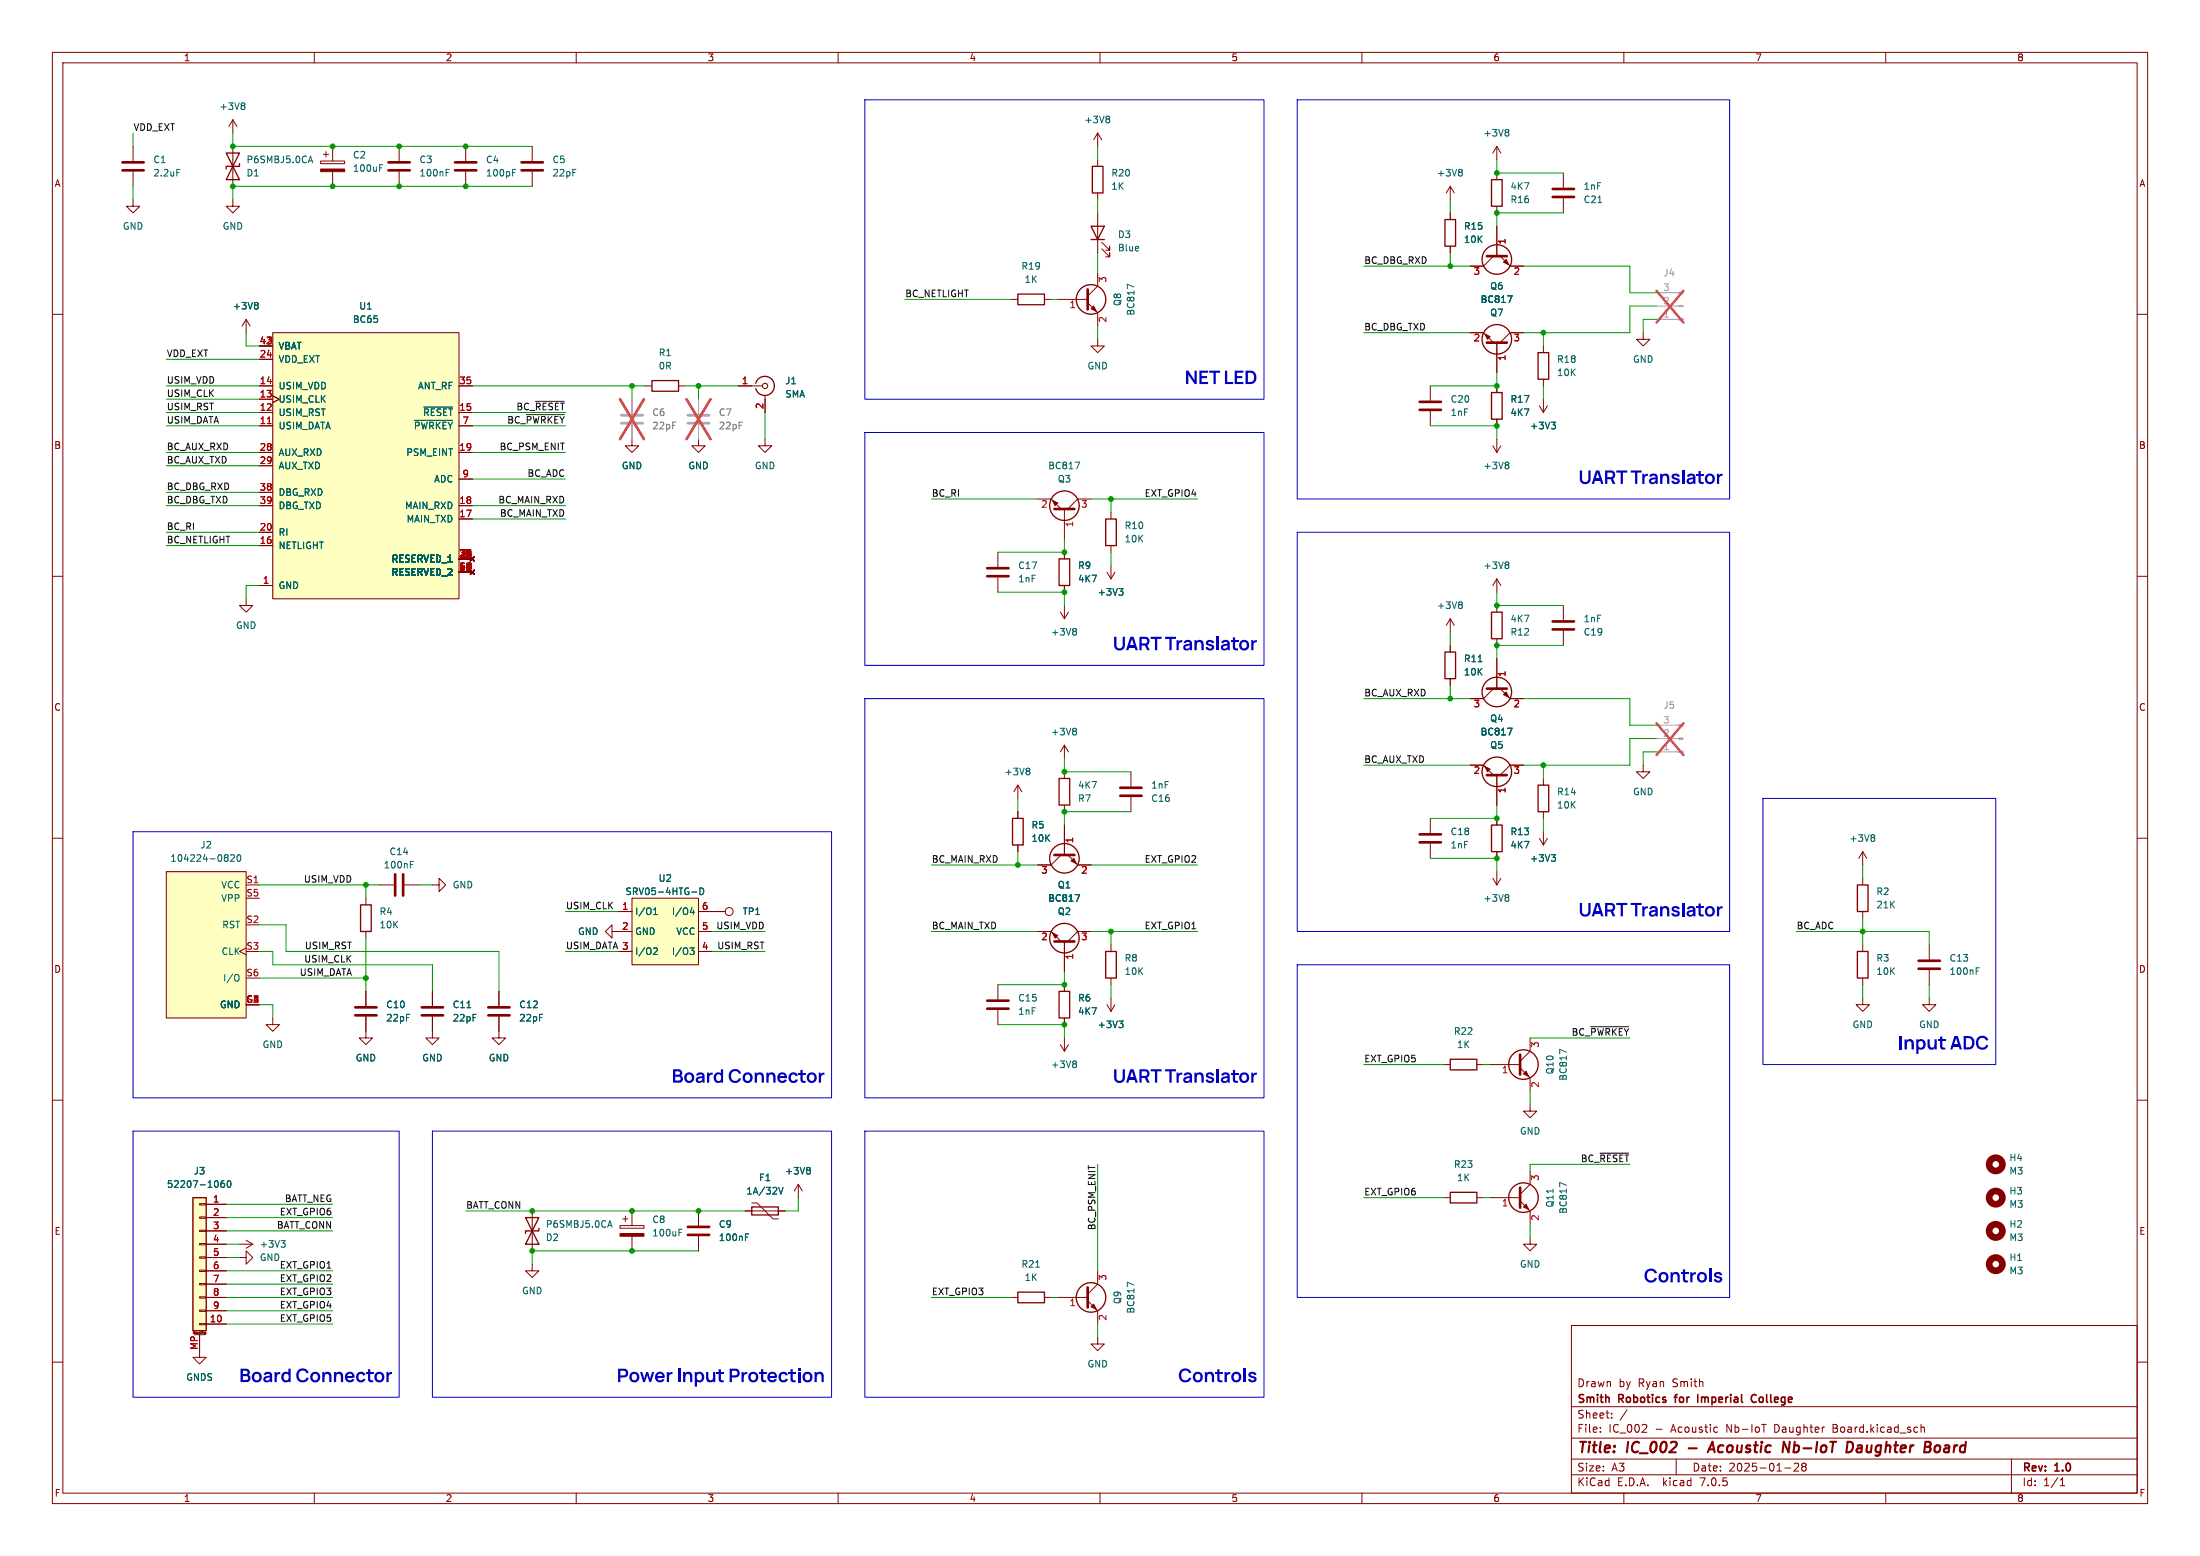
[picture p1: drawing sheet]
<svg xmlns="http://www.w3.org/2000/svg" width="420mm" height="297mm" viewBox="0 0 420 297" stroke-linecap="round" stroke-linejoin="round" font-family="sans-serif">
<g fill="none" stroke="#840000" stroke-width=".19">
<path d="M10 10h400v277h-400zM12 12h396v273h-396zM60 10v2M110 10v2M160 10v2M210 10v2M260 10v2M310 10v2M360 10v2M25.4 38.1v1.3h1.3l-1.3 1.2-1.3-1.2h1.3M25.4 27.9v2.8M25.4 32.8v2.8"/>
<path d="M44.4 38.1v1.3h1.3l-1.3 1.2-1.2-1.2h1.2M44.4 22.9v2.5M44.4 27.9v7.7M44.4 22.9l-.7 1.2M44.4 22.9l.8 1.2M61.2 30.7h4.6v.5h-4.6zM61.7 29.5h1M62.2 29v1M63.5 27.9v2.8M63.5 32.8v2.8M76.2 27.9v2.8M76.2 32.8v2.8"/>
<path d="M88.9 27.9v2.8M88.9 32.8v2.8M101.6 27.9v2.8M101.6 32.8v2.8M209.5 25.4v2.5M209.5 30.5v1.3M209.5 36.8v1.3M209.5 25.4l-.7 1.3M209.5 25.4l.8 1.3M276.9 35.6v2.5M276.9 35.6l-.8 1.2M276.9 35.6l.7 1.2"/>
<path d="M285.7 27.9l.8 1.3M285.7 27.9v2.6M285.7 33v1.3M285.7 39.4v1.2M285.7 27.9l-.7 1.3M298.4 33v2.8M298.4 37.8v2.8M10 60h2M193 57.2h1.3M199.4 57.2h1.3M201.9 57.2h5.7M207.6 57.8l1.9 1.9v2.5"/>
<path d="M209.5 40.6v7.7M209.5 52.1v2.5l-1.9 1.9M210.3 47.5l1.5 1.5v-.7v.7h-.7M210.3 46.2l1.5 1.6v-.8v.8h-.7M276.9 40.6v1.3M276.9 47v1.3M285.1 48.9l-1.9 1.9h-2.5M285.7 43.2v5.7M286.4 48.9l1.9 1.9h2.5M408 60h2M47 61l-.8 1.2M47 61v2.5"/>
<path d="M47 61l.8 1.2M49.5 78.7h2.6M49.5 76.2h2.6M49.5 73.7h2.6M49.5 68.6h2.6M49.5 66h2.6M52.1 63.5h35.5v50.8h-35.5zM52.1 75.6l1.2 .6-1.2 .6M87.6 78.7h2.6M87.6 73.7h2.6M123.2 73.7h1.3M129.5 73.7h1.3"/>
<path d="M141 73.7h4.5M146 75.4v3.3M209.5 64.8v1.2h-1.2l1.2 1.3 1.3-1.3h-1.3M273 73.7v2.8M273 78.5v2.8M280.7 63.5h2.5l1.9 1.9M285.7 65.4v5.7M285.7 73.7v1.2M290.8 63.5h-2.5l-1.9 1.9M293.9 77.5l.7 1.2M294.6 66v1.3M294.6 72.4v1.3"/>
<path d="M294.6 76.2v2.5M295.4 77.5l-.8 1.2M313.7 63.5v1.3h-1.3l1.3 1.2 1.3-1.2h-1.3M49.5 81.3h2.6M49.5 96.5h2.6M49.5 86.4h2.6M49.5 88.9h2.6M49.5 94h2.6M87.6 81.3h2.6M87.6 99.1h2.6M87.6 96.5h2.6M87.6 86.4h2.6"/>
<path d="M87.6 91.4h2.6M120.6 83.8v1.3h1.3l-1.3 1.3-1.2-1.3h1.2M133.3 83.8v1.3h1.3l-1.3 1.3-1.2-1.3h1.2M146 83.8v1.3h1.3l-1.3 1.3-1.2-1.3h1.2M198.1 95.3h2.6l1.9 1.9M203.2 97.2v5.7M208.3 95.3h-2.6l-1.9 1.9M212.1 97.8v1.3M285 85.1l.7 1.3M285.7 80v1.3M285.7 83.8v2.6M286.5 85.1l-.8 1.3"/>
<path d="M10 110h2M47 114.3v1.3h1.3l-1.3 1.2-1.3-1.2h1.3M49.5 111.8h2.6M49.5 104.1h2.6M49.5 101.6h2.6M87.6 106.7h2.6M87.6 109.2h2.6M89.8 106.3l.8 .8M89.8 108.8l.8 .8M90.6 106.3l-.8 .8M90.6 108.8l-.8 .8M190.5 105.4v2.8"/>
<path d="M190.5 110.2v2.8M202.4 116.8l.8 1.3M203.2 105.4v1.3M203.2 111.8v1.2M203.2 115.6v2.5M204 116.8l-.8 1.3M211.3 109.2l.8 1.3M212.1 104.1v1.3M212.1 108v2.5M212.9 109.2l-.8 1.3M276.9 118.1v2.6M276.9 118.1l-.8 1.3"/>
<path d="M276.9 118.1l.7 1.3M285.7 110.5v2.5M285.7 115.6v1.2M285.7 110.5l.8 1.3M285.7 110.5l-.7 1.3M298.4 115.6v2.8M408 110h2M276.9 123.2v1.3M276.9 129.5v1.3M285.1 131.4l-1.9 2h-2.5M285.7 121.9v1.3M285.7 125.7v5.7"/>
<path d="M286.4 131.4l1.9 2h2.5M298.4 120.4v2.8M10 160h2M194.3 149.9l-.8 1.2M194.3 149.9v2.5M194.3 154.9v1.3M194.3 149.9l.8 1.2M203.2 142.2v2.6M203.2 147.3v1.3M203.2 153.7v1.2M203.2 157.5v5.7M203.2 142.2l.8 1.3"/>
<path d="M203.2 142.2l-.8 1.3M215.9 147.3v2.8M215.9 152.1v2.8M273 156.2v2.8M280.7 146.1h2.5l1.9 1.9M285.7 148v5.7M285.7 156.2v1.3M290.8 146.1h-2.5l-1.9 1.9M294.6 148.6v1.3M294.6 154.9v1.3M294.6 158.8v2.5M313.7 146.1v1.2h-1.3l1.3 1.3 1.3-1.3h-1.3"/>
<path d="M408 160h2M31.7 166.4h15.3v27.9h-15.3zM47 168.9h2.5M69.8 171.5v1.2M69.8 177.8v1.3M72.4 168.9h2.8M77.2 168.9h2.8M82.5 168.9h1.3v1.3l1.3-1.3-1.3-1.3v1.3M116.8 177.8v1.3l-1.2-1.3 1.2-1.3v1.3h3.8M118.1 174h2.5M120.6 171.5h12.7v12.7h-12.7zM133.3 174h5.1"/>
<path d="M133.3 177.8h2.6M194.3 161.3v1.3M198.1 177.8h2.6l1.9 1.9M202.6 163.2l-1.9 1.9h-2.6M203.2 179.7v5.7M203.8 163.2l1.9 1.9h2.6M208.3 177.8h-2.6l-1.9 1.9M273 161v2.8M285 167.6l.7 1.3M285.7 162.6v1.2M285.7 166.4v2.5M286.5 167.6l-.8 1.3"/>
<path d="M293.9 160l.7 1.3M295.4 160l-.8 1.3M355.6 162.6v2.5M355.6 167.6v1.3M355.6 174v1.3M355.6 162.6l-.8 1.2M355.6 162.6l.8 1.2M47 181l-1.3 .6 1.3 .6M52.1 194.3v1.3h-1.3l1.3 1.3 1.2-1.3h-1.2M69.8 194.1v4h-1.2l1.2 1.3 1.3-1.3h-1.3M69.8 189.2v2.8M82.5 194.1v4h-1.2l1.2 1.3 1.3-1.3h-1.3"/>
<path d="M82.5 189.2v2.8M95.2 194.1v4h-1.2l1.2 1.3 1.3-1.3h-1.3M95.2 189.2v2.8M118.1 181.6h2.5M133.3 181.6h2.6M190.5 188v2.8M190.5 192.8v2.8M202.4 199.4l.8 1.3M203.2 188v1.2M203.2 194.3v1.3M203.2 198.1v2.6M204 199.4l-.8 1.3"/>
<path d="M211.3 191.8l.8 1.2M212.1 180.3v1.3M212.1 186.7v1.3M212.1 190.5v2.5M212.9 191.8l-.8 1.2M292.1 198.1v2.6l-1.9 1.9M355.6 190.5v1.3h1.3l-1.3 1.2-1.3-1.2h1.3M355.6 180.3v1.3M355.6 186.7v1.3M368.3 190.5v1.3h1.3l-1.3 1.2-1.3-1.2h1.3M368.3 180.3v2.8M368.3 185.2v2.8"/>
<path d="M10 210h2M275.6 203.2h1.3M281.9 203.2h1.3M284.5 203.2h5.7M290.2 203.8l1.9 1.9v2.6M292.1 210.8v1.3h-1.3l1.3 1.3 1.3-1.3h-1.3M408 210h2M38.1 239.9h1.3v.3h-1.3zM38.1 237.4h1.3v.2h-1.3zM38.1 234.8h1.3v.3h-1.3zM38.1 232.3h1.3v.2h-1.3zM38.1 229.7h1.3v.3h-1.3z"/>
<path d="M39.4 229.9h3.8M39.4 232.4h3.8M39.4 234.9h3.8M39.4 237.5h3.8M45.7 237.5h2.6M47 236.7l1.3 .8M48.3 237.5l-1.3 .8M101.6 231.1v7.7M118.4 233.9h4.5v.5h-4.5zM118.9 232.7h1M119.4 232.2v1M120.6 231.1v2.8"/>
<path d="M120.6 236v2.8M133.3 231.1v2.8M133.3 236v2.8M142.2 231.1h7.7M143.5 229.6h1l3.1 3.1h1M152.4 226.1l-.8 1.2M152.4 226.1v2.5M152.4 226.1l.8 1.2M275.6 228.6h1.3M281.9 228.6h1.3M284.5 228.6h5.7M290.2 229.2l1.9 1.9v2.6"/>
<path d="M292.1 236.2v1.3h-1.3l1.3 1.3 1.3-1.3h-1.3M292.1 223.5v2.6l-1.9 1.9M10 260h2M36.9 254.5v-.3l.1 .2 .2-.2v.3M37.1 254.8h2M38.1 252.6h1.3v.3h-1.3zM38.1 250.1h1.3v.2h-1.3zM38.1 247.5h1.3v.3h-1.3zM38.1 245h1.3v.2h-1.3zM38.1 242.4h1.3v.3h-1.3zM38.1 254.8v4.3h1.3l-1.3 1.2-1.3-1.2h1.3M38.4 254.2v.3"/>
<path d="M38.6 254.2h.1M39.1 254.7h.1M39.1 254.5h.1M39.1 254.3v.2M39.1 254.5h.2M39.1 254.3h.1M39.1 254.3h.2M39.3 254.7h-.1M39.3 254.6v.1M39.3 254.3v.3M39.3 254.6h.1M39.4 252.7h3.8"/>
<path d="M39.4 240h3.8M39.4 242.6h3.8M39.4 245.1h3.8M39.4 247.6h3.8M39.4 250.2h3.8M45.7 240h1.3v1.3l1.3-1.3-1.3-1.2v1.2M101.6 241.3v1.3h1.3l-1.3 1.2-1.3-1.2h1.3M193 247.6h1.3M199.4 247.6h1.3M201.9 247.6h5.7M207.6 248.3l1.9 1.9v2.5M209.5 255.3v1.2h-1.2l1.2 1.3 1.3-1.3h-1.3"/>
<path d="M209.5 242.6v2.5l-1.9 1.9M300 253h108v32h-108zM408 260h2M300 278.5h108M300 274.5h108M300 268.5h108M305.5 273.2v.2M305.5 272.5v.1M307.7 270.5v.2M307.7 269.8v.1M310.6 269.1l-1.3 1.9M313.4 273.4h1"/>
<path d="M314.3 272v.5M316.2 272.8h1.1M320 278.5v3M327.4 272.4l.5 .1M327.9 273.3l-.5 .1M336.3 271.9h.9M336.7 271.9v1.5M342.5 279.4l.6-.1 .2 .1 .1 .3-1 1.1h1M344.2 279.9l-.3-.3 .3-.3h.3l.3 .3-.3 .3M344.2 279.9l-.3 .3v.3l.3 .3h.3l.3-.3-.1-.4-.2-.2M344.2 279.9h.3M348.3 272.4l-.3 .1"/>
<path d="M365.9 272.4l.2 .1M366.1 273.3l-.2 .1M366.7 272.5l.2-.1 .4 .1 .1 .9M366.7 271.9v1.5M384 278.5v6.5M60 285v2M110 285v2M160 285v2M210 285v2M260 285v2M300 281.5h108M310 285v2"/>
<path d="M340.7 280.2h1.2M360 285v2M393.3 283.6h.9M393.3 282.5l.4-.4v1.5"/>
<circle cx="139.2" cy="174" r=".76"/>
</g>
<path d="M326.3 276.6h.9M326.9 275.2l-.9 2M340.3 277.2l.2-2 .9 2M352.7 275.2a.96 .96 0 0 1 1.1 .6 .96 .96 0 0 1-.3 1.1l-.5 .3h-.5zM367.6 275.2l.8 .1a.51 .51 0 0 1 .1 .5 .51 .51 0 0 1-.4 .4l.3 .1a.58 .58 0 0 1-.3 .9M369.5 276.1l-.2 .7 .3 .4" fill="none" stroke="#840000" stroke-width=".4"/>
<path d="M324.1 266.2v1.5M335.2 266.3a.74 .74 0 0 0-.9 .5 .74 .74 0 0 0 .5 .9l.4-.1" fill="none" stroke="#840000" stroke-width=".3"/>
<g fill="none" stroke="#840000" stroke-width=".25">
<path d="M43.2 29.2l2.5 5.1h-2.5l2.5-5.1zM45.7 31.2v.6h-2.5v.5M208.5 31.8h2.1v5h-2.1zM284.7 34.3h2.1v5.1h-2.1zM194.3 56.1h5.1v2.1h-5.1zM208.3 43.2h2.5l-1.3 2.5zM208.3 45.7h2.5M275.8 41.9h2.1v5.1h-2.1zM124.5 72.6h5v2.1h-5zM144.3 73.2a1.81 1.81 0 0 1 2.8-1 1.81 1.81 0 0 1 0 2.9 1.81 1.81 0 0 1-2.8-.9M284.7 74.9h2.1v5.1h-2.1zM293.6 67.3h2.1v5.1h-2.1z"/>
<path d="M211.1 99.1h2v5h-2zM202.2 106.7h2v5.1h-2zM284.7 116.8h2.1v5.1h-2.1zM275.8 124.5h2.1v5h-2.1zM193.3 156.2h2v5.1h-2zM202.2 148.6h2v5.1h-2zM284.7 157.5h2.1v5.1h-2.1zM293.6 149.9h2.1v5h-2.1zM68.8 172.7h2.1v5.1h-2.1zM354.6 168.9h2v5.1h-2zM202.2 189.2h2v5.1h-2zM211.1 181.6h2v5.1h-2z"/>
<path d="M354.6 181.6h2v5.1h-2zM276.9 202.2h5v2h-5zM36.8 228.6h2.6v25.4h-2.6zM100.3 232.4l2.6 5.1h-2.6l2.6-5.1zM102.9 234.4v.5h-2.6v.6M143.5 230.4h5.1v1.5h-5.1zM276.9 227.6h5v2h-5zM194.3 246.6h5.1v2.1h-5.1z"/>
<circle cx="208.3" cy="57.1" r="2.82"/>
<circle cx="285.7" cy="49.5" r="2.82"/>
<circle cx="285.7" cy="64.8" r="2.82"/>
<circle cx="203.2" cy="96.5" r="2.82"/>
<circle cx="285.7" cy="132.1" r="2.82"/>
<circle cx="285.7" cy="147.3" r="2.82"/>
<circle cx="203.2" cy="179.1" r="2.82"/>
<circle cx="203.2" cy="163.8" r="2.82"/>
<circle cx="290.8" cy="203.2" r="2.82"/>
<circle cx="290.8" cy="228.6" r="2.82"/>
<circle cx="208.3" cy="247.6" r="2.82"/>
</g>
<g fill="none" stroke="#006464" stroke-width=".19">
<path d="M46.5 19.6l.2 .3-.2 .3 .2 .1v.4l-.2 .2M33.8 32.3h.6M59 30.7h.6M59.3 29.8l.4 1.3M72.5 31.4h.6M85.2 32.3h.6M97.9 32.3h.6M211.6 22.2l.2 .2-.2 .3 .2 .1v.4l-.2 .2M278.9 32.3l.3 .3-.3 .3 .3 .2v.3l-.3 .2M287.8 24.7l.2 .3-.2 .3 .2 .2v.2l-.2 .3M49 57.7l.3 .3-.3 .3 .3 .2v.3l-.3 .2M216.5 54.8l-1.3-.6v.9"/>
<path d="M287.8 56.5h.9l-.6 1.2M80.9 77.7h5.5M79.1 80.2h7.3M205.3 88.2h.8l-.5 1.3M287.8 88.2l.2 .3-.2 .3 .2 .2v.2l-.2 .3M296.2 80.6h.7l-.4 .5M296.7 81.1l.2 .2v.3l-.2 .3M205.3 120l.2 .2-.2 .3 .2 .2v.3l-.2 .2M213.6 112.3h.8l-.4 .5M214.1 112.8l.3 .3v.3l-.3 .2M278.9 114.9l.3 .2-.3 .3 .3 .3v.2l-.3 .2M287.8 107.3l.2 .2-.2 .3 .2 .2v.3l-.2 .2"/>
<path d="M205.3 139l.2 .3-.2 .3 .2 .2v.2l-.2 .3M287.8 139h.9l-.6 1.3M196.4 146.6l.2 .3-.2 .3 .2 .2v.3l-.2 .2M357.7 159.3l.2 .3-.2 .3 .2 .2v.3l-.2 .2M43.4 163.2l.1 .2-.1 .2M43.4 163.7l.1 .2-.1 .4M44 163.3l.5-.2 .3 .4-.8 .9h.8M45.4 163.3l.1-.2a.68 .68 0 0 1 .5 .7 .68 .68 0 0 1-.5 .6l-.3-.5zM78.3 164.4h.7M124.8 174.6h.7M124.8 173.7l.3-.4v1.3M131.8 174.1h.8"/>
<path d="M132 170.3h1M132.4 173.7v.9M133.6 169.5a.64 .64 0 0 1 .8 .6 .64 .64 0 0 1-.8 .7zM205.3 170.8h.8l-.5 1.2M287.8 170.8l.2 .2-.2 .3 .2 .2v.3l-.2 .2M296.2 163.1h.7l-.4 .5M296.7 163.6l.2 .3v.3l-.2 .2M45.5 186.1a.9 .9 0 0 1 0 1.1M124.9 180.9l.5 .1 .1 .3-.8 .9h.8M131.7 180.9h.8l-.4 .5 .3 .1 .1 .4-.2 .3h-.4M213.6 194.9h.8l-.4 .5M214.1 195.4l.3 .2v.3l-.3 .3"/>
<path d="M377.3 184.7h.6M205.3 202.5l.2 .3-.2 .3 .2 .2v.2l-.2 .3M299 200.8l-1.2-.5v.8M42.8 225.4h-.4a.86 .86 0 0 0 0 1.2l.4-.1 .1-.4-.3-.2h-.3l-.1 .2M43.5 225.5l.2-.1a.68 .68 0 0 1 .4 .6 .68 .68 0 0 1-.4 .6l-.3-.4zM53.7 236.8h.7l-.4 .5M54.2 237.3l.2 .2v.3l-.2 .3M116.1 233.9h.6M116.4 233l.5 1.3M129.6 234.6h.6M142.3 235.5h.6M148.7 226.6l.4 1.3 .4-1.3"/>
<path d="M154.5 222.8l.2 .3-.2 .3 .2 .2v.3l-.2 .2M299 226.2l-1.2-.5v.8M216.5 245.3l-1.3-.6v.9"/>
</g>
<g fill="#ffffc2" stroke="#ffffc2" stroke-width=".19">
<path d="M36.8 228.6h2.6v25.4h-2.6z"/>
<path d="M52.1 63.5h35.5v50.8h-35.5z"/>
<path d="M120.6 171.5h12.7v12.7h-12.7z"/>
<path d="M31.7 166.4h15.3v27.9h-15.3z"/>
</g>
<g fill="#840000" stroke="#840000" stroke-width=".19">
<path d="M118.4 235.5h4.5v.5h-4.5z"/>
<path d="M200.9 95.5l1 .5-.5 .5z"/>
<path d="M208.3 58.9l.5-.5 .5 1z"/>
<path d="M61.2 32.3h4.6v.5h-4.6z"/>
<path d="M205 163.8l.5 1-1-.5z"/>
<path d="M283.5 63.8l1 .5-.5 .5z"/>
<path d="M287 50l.5-.5 .5 1z"/>
<path d="M208.3 249.4l.5-.5 .5 1z"/>
<path d="M290.8 205l.5-.5 .5 1z"/>
<path d="M283.5 146.3l1 .5-.5 .5z"/>
<path d="M287 132.6l.5-.5 .5 1z"/>
<path d="M200.9 178.1l1 .5-.5 .5z"/>
<path d="M290.8 230.4l.5-.5 .5 1z"/>
</g>
<g fill="none" stroke="#840000" stroke-width=".51">
<path d="M23.4 32.5h4M23.4 31h4M74.2 32.5h4M74.2 31h4M86.9 32.5h4M86.9 31h4M99.6 32.5h4M99.6 31h4M296.4 36.1h4.1M296.4 37.6h4.1M207.6 55.2v3.9M283.8 48.9h3.9"/>
<path d="M271 78.2h4.1M271 76.7h4.1M283.8 65.4h3.9M201.3 97.2h3.8M188.5 110h4M188.5 108.5h4M296.4 118.6h4.1M283.8 131.4h3.9M296.4 120.1h4.1M213.9 150.4h4M213.9 151.9h4M271 159.3h4.1"/>
<path d="M283.8 148h3.9M75.4 166.9v4M77 166.9v4M201.3 163.2h3.8M201.3 179.7h3.8M271 160.8h4.1M67.8 193.8h4.1M67.8 192.3h4.1M80.5 193.8h4.1M80.5 192.3h4.1M93.2 193.8h4.1M93.2 192.3h4.1"/>
<path d="M188.5 192.5h4M188.5 191h4M366.3 184.9h4M366.3 183.4h4M290.2 201.3v3.8M131.3 235.7h4.1M131.3 234.2h4.1M290.2 226.7v3.8M207.6 245.7v3.9"/>
</g>
<path d="M316.2 55.9h4.2M316.2 58.4h4.2M120.6 76.2v2.8M133.3 76.2v2.8M316.2 61h4.2M120.6 81v2.8M133.3 81v2.8M316.2 138.4h4.2M316.2 141h4.2M316.2 143.5h4.2" fill="none" stroke="#a1a1a1" stroke-width=".19"/>
<g fill="#a1a1a1" stroke="#a1a1a1" stroke-width=".19">
<path d="M320.4 55.8h.9v.2h-.9z"/>
<path d="M320.4 58.3h.9v.2h-.9z"/>
<path d="M320.4 60.8h.9v.3h-.9z"/>
<path d="M320.4 138.3h.9v.3h-.9z"/>
<path d="M320.4 140.8h.9v.3h-.9z"/>
<path d="M320.4 143.4h.9v.2h-.9z"/>
</g>
<path d="M316.2 55.5l5.2 6.1M321.4 55.5l-5.2 6.1M118.4 76.2l4.5 7.6M122.9 76.2l-4.5 7.6M131.1 76.2l4.5 7.6M135.6 76.2l-4.5 7.6M316.2 138l5.2 6.1M321.4 138l-5.2 6.1" fill="none" stroke="#eb3a3d" stroke-width=".46"/>
<path d="M51 80.9h.8" fill="none" stroke="#a90000" stroke-width=".19"/>
<path d="M118.6 79.2h4.1M131.3 79.2h4.1M118.6 80.8h4.1M131.3 80.8h4.1" fill="none" stroke="#a1a1a1" stroke-width=".51"/>
<g fill="none" stroke="#840000" stroke-width="1.3">
<circle cx="381" cy="228.6" r="1.27"/>
<circle cx="381" cy="222.2" r="1.27"/>
<circle cx="381" cy="234.9" r="1.27"/>
<circle cx="381" cy="241.3" r="1.27"/>
</g>
<circle cx="146.1" cy="73.7" r=".51" fill="none" stroke="#840000" stroke-width=".2"/>
<path d="M100.5 79.1h7.2M102.2 76.6h5.5M303.7 196h7.2M305.4 220.1h5.5" fill="none" stroke="#0f0f0f" stroke-width=".19"/>
<path d="M165.1 19.1h76.2v57.1h-76.2zM247.6 19.1h82.6v76.2h-82.6zM165.1 82.6h76.2v44.4h-76.2zM247.6 101.6h82.6v76.2h-82.6zM165.1 133.4h76.2v76.2h-76.2zM25.4 158.8h133.3v50.8h-133.3zM336.5 152.4h44.5v50.8h-44.5zM247.6 184.2h82.6v63.4h-82.6zM25.4 215.9h50.8v50.8h-50.8zM82.5 215.9h76.2v50.8h-76.2zM165.1 215.9h76.2v50.8h-76.2z" fill="none" stroke="#0000c2" stroke-width=".19"/>
<g fill="none" stroke="#009600" stroke-width=".19">
<path d="M25.4 25.4v2.5M25.4 35.6v2.5M44.4 25.4v2.5h57.2M101.6 35.6h-57.2v2.5M209.5 27.9v2.6M209.5 38.1v2.5M276.9 38.1v2.5M285.7 30.5v2.5h12.7M172.7 57.2h20.3M200.7 57.2h1.2M209.5 48.3v3.8M260.3 50.8h20.4"/>
<path d="M276.9 48.3v2.5M290.8 50.8h20.3v5.1h5.1M298.4 40.6h-12.7v2.6M316.2 58.4h-5.1v5.1h-20.3M31.7 73.7h17.8M31.7 78.7h17.8M31.7 76.2h17.8M31.7 68.6h17.8M47 63.5v2.5h2.5M90.2 73.7h33M90.2 78.7h17.7M120.6 73.7v2.5"/>
<path d="M130.8 73.7h10.2M133.3 73.7v2.5M146 78.7v5.1M209.5 62.2v2.6M260.3 63.5h20.4M285.7 71.1v2.6h-12.7M294.6 63.5v2.5M294.6 73.7v2.5M316.2 61h-2.5v2.5M31.7 96.5h17.8M31.7 86.4h17.8M31.7 81.3h17.8"/>
<path d="M31.7 88.9h17.8M31.7 94h17.8M90.2 91.4h17.7M90.2 96.5h17.7M90.2 99.1h17.7M90.2 86.4h17.7M90.2 81.3h17.7M177.8 95.3h20.3M208.3 95.3h20.3M212.1 95.3v2.5M273 81.3h12.7v2.5M31.7 104.1h17.8"/>
<path d="M31.7 101.6h17.8M49.5 111.8h-2.5v2.5M190.5 113h12.7v2.6M203.2 102.9v2.5h-12.7M212.1 105.4v2.6M285.7 113v2.6h12.7M260.3 133.4h20.4M276.9 120.7v2.5M276.9 130.8v2.6M290.8 133.4h20.3v5h5.1M298.4 123.2h-12.7v2.5M194.3 152.4v2.5"/>
<path d="M203.2 144.8v2.5h12.7M215.9 154.9h-12.7v2.6M260.3 146.1h20.4M285.7 153.7v2.5h-12.7M294.6 146.1v2.5M294.6 156.2v2.6M316.2 141h-5.1v5.1h-20.3M316.2 143.5h-2.5v2.6M49.5 168.9h22.9M49.5 176.5h5.1v5.1h40.6v7.6M69.8 168.9v2.6M69.8 179.1v10.1"/>
<path d="M80 168.9h2.5M107.9 174h10.2M135.9 177.8h10.1M177.8 177.8h20.3M177.8 165.1h20.3M194.3 162.6v2.5M208.3 177.8h20.3M208.3 165.1h20.3M212.1 177.8v2.5M273 163.8h12.7v2.6M342.9 177.8h25.4v2.5M355.6 165.1v2.5"/>
<path d="M355.6 175.3v5M49.5 181.6h2.6v2.6h30.4v5M49.5 191.8h2.6v2.5M49.5 186.7h20.3M107.9 181.6h10.2M135.9 181.6h10.1M190.5 195.6h12.7v2.5M203.2 185.4v2.6h-12.7M212.1 188v2.5M292.1 198.1h19M355.6 188v2.5M368.3 188v2.5"/>
<path d="M260.3 203.2h15.3M283.2 203.2h1.3M292.1 208.3v2.5M43.2 229.9h20.3M43.2 234.9h20.3M43.2 237.5h2.5M43.2 232.4h20.3M88.9 231.1h53.3M133.3 238.8h-31.7v2.5M152.4 228.6v2.5h-2.5M209.5 222.2v20.4M260.3 228.6h15.3"/>
<path d="M283.2 228.6h1.3M292.1 233.7v2.5M311.1 222.2h-19v1.3M43.2 245.1h20.3M43.2 242.6h20.3M43.2 247.6h20.3M43.2 250.2h20.3M43.2 252.7h20.3M43.2 240h2.5M177.8 247.6h15.2M200.7 247.6h1.2M209.5 252.7v2.6"/>
</g>
<g fill="#009600" stroke="#009600" stroke-width=".19">
<circle cx="203.2" cy="113" r=".46"/>
<circle cx="203.2" cy="147.3" r=".46"/>
<circle cx="203.2" cy="154.9" r=".46"/>
<circle cx="194.3" cy="165.1" r=".46"/>
<circle cx="212.1" cy="95.3" r=".46"/>
<circle cx="203.2" cy="105.4" r=".46"/>
<circle cx="285.7" cy="156.2" r=".46"/>
<circle cx="285.7" cy="163.8" r=".46"/>
<circle cx="285.7" cy="123.2" r=".46"/>
<circle cx="276.9" cy="133.4" r=".46"/>
<circle cx="285.7" cy="115.6" r=".46"/>
<circle cx="294.6" cy="146.1" r=".46"/>
<circle cx="285.7" cy="40.6" r=".46"/>
<circle cx="294.6" cy="63.5" r=".46"/>
<circle cx="203.2" cy="188" r=".46"/>
<circle cx="203.2" cy="195.6" r=".46"/>
<circle cx="212.1" cy="177.8" r=".46"/>
<circle cx="285.7" cy="33" r=".46"/>
<circle cx="276.9" cy="50.8" r=".46"/>
<circle cx="285.7" cy="81.3" r=".46"/>
<circle cx="285.7" cy="73.7" r=".46"/>
<circle cx="355.6" cy="177.8" r=".46"/>
<circle cx="120.6" cy="73.7" r=".46"/>
<circle cx="88.9" cy="35.6" r=".46"/>
<circle cx="133.3" cy="73.7" r=".46"/>
<circle cx="76.2" cy="35.6" r=".46"/>
<circle cx="88.9" cy="27.9" r=".46"/>
<circle cx="76.2" cy="27.9" r=".46"/>
<circle cx="63.5" cy="35.6" r=".46"/>
<circle cx="63.5" cy="27.9" r=".46"/>
<circle cx="120.6" cy="238.8" r=".46"/>
<circle cx="101.6" cy="238.8" r=".46"/>
<circle cx="120.6" cy="231.1" r=".46"/>
<circle cx="133.3" cy="231.1" r=".46"/>
<circle cx="44.4" cy="35.6" r=".46"/>
<circle cx="44.4" cy="27.9" r=".46"/>
<circle cx="69.8" cy="168.9" r=".46"/>
<circle cx="69.8" cy="186.7" r=".46"/>
<circle cx="101.6" cy="231.1" r=".46"/>
</g>
<g font-size="3.5" fill="#0000c2">
<text x="226.2" y="73.7">NETLED</text>
<text x="301.3" y="92.8">UARTTranslator</text>
<text x="212.4" y="124.5">UARTTranslator</text>
<text x="301.3" y="175.3">UARTTranslator</text>
<text x="362.4" y="200.7">Input ADC</text>
<text x="128.2" y="207.1">BoardConnector</text>
<text x="212.4" y="207.1">UARTTranslator</text>
<text x="313.8" y="245.2">Controls</text>
<text x="45.7" y="264.2">BoardConnector</text>
<text x="117.8" y="264.2">Power Input Protection</text>
<text x="224.9" y="264.2">Controls</text>
</g>
<g font-size="2.8" fill="#840000">
<text x="301" y="277.8">Title:</text>
<text x="310.4" y="277.8">IC_002</text>
<text x="322.8" y="277.8">-</text>
<text x="327.4" y="277.8">Acoustic</text>
<text x="342" y="277.8">Nb-IoT</text>
<text x="354.8" y="277.8">Daughter</text>
<text x="370.2" y="277.8">Board</text>
</g>
<g font-size="2.1" fill="#840000">
<text x="301" y="268.1">Smith</text>
<text x="301" y="264.9">Drawn</text>
<text x="308.9" y="264.9">by</text>
<text x="308.9" y="268.1">Robotics</text>
<text x="312.7" y="264.9">Ryan</text>
<text x="319.2" y="264.9">Smith</text>
<text x="320.2" y="268.1">for</text>
<text x="324.9" y="268.1">Imperial</text>
<text x="335.6" y="268.1">College</text>
<text x="301" y="273.6">File:</text>
<text x="301" y="270.9">Sheet:</text>
<text x="307" y="273.6">IC_002</text>
<text x="318.9" y="273.6">Acoustic</text>
<text x="329.5" y="273.6">Nb-IoT</text>
<text x="338.8" y="273.6">Daughter</text>
<text x="350" y="273.6">Board.kicad_sch</text>
<text x="301" y="281">Size:</text>
<text x="307.6" y="281">A3</text>
<text x="323" y="281">Date:</text>
<text x="329.9" y="281">2025-01-28</text>
<text x="386" y="281.2">Rev:</text>
<text x="392.2" y="281.2">1.0</text>
<text x="301" y="283.8">KiCad</text>
<text x="308.6" y="283.8">E.D.A.</text>
<text x="317.4" y="283.8">kicad</text>
<text x="324.5" y="283.8">7.0.5</text>
<text x="386" y="283.8">Id:</text>
<text x="390" y="283.8">1/1</text>
</g>
<g font-size="1.8" fill="#840000">
<text x="35" y="11.8">1</text>
<text x="85" y="11.8">2</text>
<text x="135" y="11.8">3</text>
<text x="185" y="11.8">4</text>
<text x="235" y="11.8">5</text>
<text x="285" y="11.8">6</text>
<text x="335" y="11.8">7</text>
<text x="385" y="11.8">8</text>
<text x="10.4" y="35.8">A</text>
<text x="408.4" y="35.8">A</text>
<text x="10.3" y="85.8">B</text>
<text x="408.3" y="85.8">B</text>
<text x="10.3" y="135.8">C</text>
<text x="408.3" y="135.8">C</text>
<text x="10.3" y="185.8">D</text>
<text x="408.3" y="185.8">D</text>
<text x="10.4" y="235.8">E</text>
<text x="408.3" y="235.8">E</text>
<text x="10.4" y="285.8">F</text>
<text x="35" y="286.8">1</text>
<text x="85" y="286.8">2</text>
<text x="135" y="286.8">3</text>
<text x="185" y="286.8">4</text>
<text x="235" y="286.8">5</text>
<text x="285" y="286.8">6</text>
<text x="335" y="286.8">7</text>
<text x="385" y="286.8">8</text>
<text x="408.4" y="285.8">F</text>
</g>
<g font-size="1.8" fill="#006464">
<text x="41.8" y="21.1">+3V8</text>
<text x="206.9" y="23.7">+3V8</text>
<text x="283.1" y="26.2">+3V8</text>
<text x="29.2" y="31.3">C1</text>
<text x="29.2" y="33.8">2.2uF</text>
<text x="47" y="33.8">D1</text>
<text x="47" y="31.3">P6SMBJ5.0CA</text>
<text x="67.3" y="30.4">C2</text>
<text x="67.3" y="33">100uF</text>
<text x="80" y="31.3">C3</text>
<text x="80" y="33.8">100nF</text>
<text x="92.7" y="31.3">C4</text>
<text x="92.7" y="33.8">100pF</text>
<text x="105.4" y="31.3">C5</text>
<text x="105.4" y="33.8">22pF</text>
<text x="212.1" y="33.8">R20</text>
<text x="274.3" y="33.8">+3V8</text>
<text x="212.1" y="36.4">1K</text>
<text x="288.3" y="38.9">R16</text>
<text x="288.3" y="36.4">4K7</text>
<text x="302.3" y="38.9">C21</text>
<text x="302.3" y="36.4">1nF</text>
<text x="23.4" y="44">GND</text>
<text x="42.5" y="44">GND</text>
<text x="213.4" y="45.6">D3</text>
<text x="279.4" y="44">R15</text>
<text x="279.4" y="46.5">10K</text>
<text x="194.9" y="51.6">R19</text>
<text x="213.4" y="48.1">Blue</text>
<text x="44.4" y="59.2">+3V8</text>
<text x="68.5" y="59.2">U1</text>
<text x="195.5" y="54.2">1K</text>
<text x="214.2" y="58.5" transform="rotate(-90 214.2 58.5)">Q8</text>
<text x="282.6" y="58">BC817</text>
<text x="284.4" y="55.4">Q6</text>
<text x="67.3" y="61.8">BC65</text>
<text x="216.7" y="60.3" transform="rotate(-90 216.7 60.3)">BC817</text>
<text x="284.4" y="60.5">Q7</text>
<text x="53.1" y="69.4">VDD_EXT</text>
<text x="53.1" y="66.9">VBAT</text>
<text x="125.7" y="68.1">R1</text>
<text x="125.7" y="70.7">0R</text>
<text x="207.6" y="70.7">GND</text>
<text x="297.2" y="69.4">R18</text>
<text x="297.2" y="71.9">10K</text>
<text x="311.7" y="69.4">GND</text>
<text x="53.1" y="77">USIM_CLK</text>
<text x="53.1" y="74.5">USIM_VDD</text>
<text x="79.8" y="74.5">ANT_RF</text>
<text x="149.9" y="73.5">J1</text>
<text x="149.9" y="76">SMA</text>
<text x="276.9" y="77">C20</text>
<text x="288.3" y="77">R17</text>
<text x="53.1" y="82.1">USIM_DATA</text>
<text x="53.1" y="79.6">USIM_RST</text>
<text x="79" y="82.1">~{PWRKEY}</text>
<text x="80.7" y="79.6">~{RESET}</text>
<text x="276.9" y="79.6">1nF</text>
<text x="288.3" y="79.6">4K7</text>
<text x="292" y="82.1">+3V3</text>
<text x="53.1" y="87.2">AUX_RXD</text>
<text x="53.1" y="89.7">AUX_TXD</text>
<text x="77.5" y="87.2">PSM_EINT</text>
<text x="118.7" y="89.7">GND</text>
<text x="131.4" y="89.7">GND</text>
<text x="144.1" y="89.7">GND</text>
<text x="200.1" y="89.7">BC817</text>
<text x="283.1" y="89.7">+3V8</text>
<text x="53.1" y="94.8">DBG_RXD</text>
<text x="82.9" y="92.3">ADC</text>
<text x="201.9" y="92.3">Q3</text>
<text x="53.1" y="97.3">DBG_TXD</text>
<text x="77.3" y="97.3">MAIN_RXD</text>
<text x="77.6" y="99.9">MAIN_TXD</text>
<text x="214.6" y="101.2">R10</text>
<text x="53.1" y="105">NETLIGHT</text>
<text x="53.1" y="102.4">RI</text>
<text x="74.8" y="107.5">RESERVED_1</text>
<text x="214.6" y="103.7">10K</text>
<text x="53.1" y="112.6">GND</text>
<text x="74.8" y="110">RESERVED_2</text>
<text x="194.3" y="108.8">C17</text>
<text x="194.3" y="111.3">1nF</text>
<text x="205.7" y="108.8">R9</text>
<text x="205.7" y="111.3">4K7</text>
<text x="209.5" y="113.9">+3V3</text>
<text x="283.1" y="108.8">+3V8</text>
<text x="274.3" y="116.4">+3V8</text>
<text x="288.3" y="118.9">4K7</text>
<text x="302.3" y="118.9">1nF</text>
<text x="45" y="120.2">GND</text>
<text x="200.6" y="121.5">+3V8</text>
<text x="288.3" y="121.5">R12</text>
<text x="302.3" y="121.5">C19</text>
<text x="279.4" y="126.6">R11</text>
<text x="279.4" y="129.1">10K</text>
<text x="284.4" y="138">Q4</text>
<text x="200.6" y="140.5">+3V8</text>
<text x="282.6" y="140.5">BC817</text>
<text x="284.4" y="143.1">Q5</text>
<text x="191.7" y="148.1">+3V8</text>
<text x="205.7" y="153.2">R7</text>
<text x="205.7" y="150.7">4K7</text>
<text x="219.7" y="153.2">C16</text>
<text x="219.7" y="150.7">1nF</text>
<text x="297.2" y="152">R14</text>
<text x="297.2" y="154.5">10K</text>
<text x="311.7" y="152">GND</text>
<text x="196.9" y="158.3">R5</text>
<text x="196.9" y="160.8">10K</text>
<text x="276.9" y="159.6">C18</text>
<text x="288.3" y="159.6">R13</text>
<text x="353" y="160.8">+3V8</text>
<text x="32.5" y="164.7">104224-0820</text>
<text x="38.2" y="162.1">J2</text>
<text x="73.2" y="165.9">100nF</text>
<text x="74.3" y="163.4">C14</text>
<text x="276.9" y="162.1">1nF</text>
<text x="288.3" y="162.1">4K7</text>
<text x="292" y="164.7">+3V3</text>
<text x="42.2" y="169.7">VCC</text>
<text x="42.2" y="172.3">VPP</text>
<text x="86.4" y="169.7">GND</text>
<text x="119.3" y="171">SRV05-4HTG-D</text>
<text x="125.7" y="168.5">U2</text>
<text x="200.1" y="172.3">BC817</text>
<text x="201.9" y="169.7">Q1</text>
<text x="283.1" y="172.3">+3V8</text>
<text x="358.1" y="171">R2</text>
<text x="358.1" y="173.5">21K</text>
<text x="42.4" y="177.4">RST</text>
<text x="72.4" y="174.8">R4</text>
<text x="72.4" y="177.4">10K</text>
<text x="110.3" y="178.6">GND</text>
<text x="121.2" y="174.8">I/O1</text>
<text x="121.2" y="178.6">GND</text>
<text x="128.2" y="174.8">I/O4</text>
<text x="129.1" y="178.6">VCC</text>
<text x="141.7" y="174.8">TP1</text>
<text x="201.9" y="174.8">Q2</text>
<text x="42.3" y="182.4">CLK</text>
<text x="121.2" y="182.4">I/O2</text>
<text x="128.2" y="182.4">I/O3</text>
<text x="214.6" y="183.7">R8</text>
<text x="358.1" y="183.7">R3</text>
<text x="372.1" y="183.7">C13</text>
<text x="42.6" y="187.5">I/O</text>
<text x="194.3" y="191.3">C15</text>
<text x="205.7" y="191.3">R6</text>
<text x="214.6" y="186.2">10K</text>
<text x="358.1" y="186.2">10K</text>
<text x="372.1" y="186.2">100nF</text>
<text x="42" y="192.6">GND</text>
<text x="73.7" y="192.6">C10</text>
<text x="73.7" y="195.1">22pF</text>
<text x="86.4" y="192.6">C11</text>
<text x="86.4" y="195.1">22pF</text>
<text x="99.1" y="192.6">C12</text>
<text x="99.1" y="195.1">22pF</text>
<text x="194.3" y="193.9">1nF</text>
<text x="205.7" y="193.9">4K7</text>
<text x="209.5" y="196.4">+3V3</text>
<text x="277.5" y="197.7">R22</text>
<text x="353.6" y="196.4">GND</text>
<text x="366.3" y="196.4">GND</text>
<text x="50.1" y="200.2">GND</text>
<text x="67.9" y="202.8">GND</text>
<text x="80.6" y="202.8">GND</text>
<text x="93.3" y="202.8">GND</text>
<text x="278.1" y="200.2">1K</text>
<text x="200.6" y="204">+3V8</text>
<text x="296.7" y="205.1" transform="rotate(-90 296.7 205.1)">Q10</text>
<text x="299.3" y="206.3" transform="rotate(-90 299.3 206.3)">BC817</text>
<text x="290.1" y="216.7">GND</text>
<text x="383.5" y="221.8">H4</text>
<text x="31.8" y="226.9">52207-1060</text>
<text x="36.9" y="224.3">J3</text>
<text x="144.8" y="225.6">F1</text>
<text x="149.8" y="224.3">+3V8</text>
<text x="277.5" y="223.1">R23</text>
<text x="278.1" y="225.6">1K</text>
<text x="383.5" y="224.3">M3</text>
<text x="124.5" y="233.6">C8</text>
<text x="142.4" y="228.2">1A/32V</text>
<text x="296.7" y="230.5" transform="rotate(-90 296.7 230.5)">Q11</text>
<text x="299.3" y="231.7" transform="rotate(-90 299.3 231.7)">BC817</text>
<text x="383.5" y="228.2">H3</text>
<text x="383.5" y="230.7">M3</text>
<text x="49.5" y="238.3">+3V3</text>
<text x="104.1" y="237">D2</text>
<text x="104.1" y="234.5">P6SMBJ5.0CA</text>
<text x="124.5" y="236.2">100uF</text>
<text x="137.2" y="234.5">C9</text>
<text x="137.2" y="237">100nF</text>
<text x="383.5" y="234.5">H2</text>
<text x="383.5" y="237">M3</text>
<text x="49.5" y="240.9">GND</text>
<text x="194.9" y="242.1">R21</text>
<text x="195.5" y="244.7">1K</text>
<text x="290.1" y="242.1">GND</text>
<text x="383.5" y="240.9">H1</text>
<text x="383.5" y="243.4">M3</text>
<text x="99.6" y="247.2">GND</text>
<text x="214.2" y="249" transform="rotate(-90 214.2 249)">Q9</text>
<text x="216.7" y="250.8" transform="rotate(-90 216.7 250.8)">BC817</text>
<text x="35.5" y="263.7">GNDS</text>
<text x="207.6" y="261.2">GND</text>
</g>
<g font-size="1.8" fill="#0f0f0f">
<text x="25.4" y="25">VDD_EXT</text>
<text x="260.3" y="50.5">BC_DBG_RXD</text>
<text x="172.7" y="56.8">BC_NETLIGHT</text>
<text x="260.3" y="63.2">BC_DBG_TXD</text>
<text x="31.7" y="68.2">VDD_EXT</text>
<text x="31.7" y="73.3">USIM_VDD</text>
<text x="31.7" y="75.9">USIM_CLK</text>
<text x="31.7" y="80.9">USIM_DATA</text>
<text x="31.7" y="78.4">USIM_RST</text>
<text x="96.8" y="80.9">BC_~{PWRKEY}</text>
<text x="98.6" y="78.4">BC_~{RESET}</text>
<text x="31.7" y="88.6">BC_AUX_TXD</text>
<text x="31.7" y="86">BC_AUX_RXD</text>
<text x="95.4" y="86">BC_PSM_ENIT</text>
<text x="31.7" y="93.6">BC_DBG_RXD</text>
<text x="100.7" y="91.1">BC_ADC</text>
<text x="177.8" y="94.9">BC_RI</text>
<text x="218.5" y="94.9">EXT_GPIO4</text>
<text x="31.7" y="96.2">BC_DBG_TXD</text>
<text x="31.7" y="101.3">BC_RI</text>
<text x="95.1" y="96.2">BC_MAIN_RXD</text>
<text x="95.4" y="98.7">BC_MAIN_TXD</text>
<text x="31.7" y="103.8">BC_NETLIGHT</text>
<text x="260.3" y="133">BC_AUX_RXD</text>
<text x="260.3" y="145.7">BC_AUX_TXD</text>
<text x="177.8" y="164.8">BC_MAIN_RXD</text>
<text x="218.5" y="164.8">EXT_GPIO2</text>
<text x="58" y="168.6">USIM_VDD</text>
<text x="107.9" y="173.6">USIM_CLK</text>
<text x="136.7" y="177.5">USIM_VDD</text>
<text x="177.8" y="177.5">BC_MAIN_TXD</text>
<text x="218.5" y="177.5">EXT_GPIO1</text>
<text x="342.9" y="177.5">BC_ADC</text>
<text x="58.1" y="183.8">USIM_CLK</text>
<text x="58.2" y="181.3">USIM_RST</text>
<text x="107.9" y="181.3">USIM_DATA 3</text>
<text x="136.9" y="181.3">USIM_RST</text>
<text x="57.2" y="186.3">USIM_DATA</text>
<text x="300" y="197.8">BC_~{PWRKEY}</text>
<text x="260.3" y="202.9">EXT_GPIO5</text>
<text x="301.8" y="221.9">BC_~{RESET}</text>
<text x="53.4" y="232.1">EXT_GPIO6</text>
<text x="54.4" y="229.5">BATT_NEG</text>
<text x="88.9" y="230.8">BATT_CONN</text>
<text x="260.3" y="228.3">EXT_GPIO6</text>
<text x="52.9" y="234.6">BATT_CONN</text>
<text x="209.2" y="234.8" transform="rotate(-90 209.2 234.8)">BC_PSM_ENIT</text>
<text x="53.4" y="242.2">EXT_GPIO1</text>
<text x="53.4" y="244.8">EXT_GPIO2</text>
<text x="53.4" y="247.3">EXT_GPIO3</text>
<text x="53.4" y="249.8">EXT_GPIO4</text>
<text x="177.8" y="247.3">EXT_GPIO3</text>
<text x="53.4" y="252.4">EXT_GPIO5</text>
</g>
<g font-size="1.8" fill="#a90000">
<text x="287.7" y="46.7" transform="rotate(-90 287.7 46.7)">1</text>
<text x="281.3" y="52.7">3</text>
<text x="288.9" y="52.7">2</text>
<text x="204.1" y="59.1">1</text>
<text x="211.5" y="54" transform="rotate(-90 211.5 54)">3</text>
<text x="49.5" y="65.8">42</text>
<text x="50.5" y="65.8">3</text>
<text x="211.5" y="61.6" transform="rotate(-90 211.5 61.6)">2</text>
<text x="281.3" y="65.4">2</text>
<text x="288.9" y="65.4">3</text>
<text x="49.5" y="68.3">24</text>
<text x="287.7" y="68.9" transform="rotate(-90 287.7 68.9)">1</text>
<text x="49.5" y="75.9">13</text>
<text x="49.5" y="73.4">14</text>
<text x="87.6" y="73.4">35</text>
<text x="141.6" y="73.4">1</text>
<text x="49.5" y="81">11</text>
<text x="49.5" y="78.5">12</text>
<text x="87.6" y="78.5">15</text>
<text x="88.2" y="81">7</text>
<text x="145.8" y="78.1" transform="rotate(-90 145.8 78.1)">2</text>
<text x="49.5" y="86.1">28</text>
<text x="49.5" y="88.6">29</text>
<text x="87.6" y="86.1">19</text>
<text x="49.5" y="93.7">38</text>
<text x="88.2" y="91.2">9</text>
<text x="49.5" y="101.3">20</text>
<text x="49.5" y="96.3">39</text>
<text x="87.6" y="98.8">17</text>
<text x="87.6" y="96.3">18</text>
<text x="198.7" y="97.2">2</text>
<text x="205.1" y="100.7" transform="rotate(-90 205.1 100.7)">1</text>
<text x="206.3" y="97.2">3</text>
<text x="49.5" y="103.9">16</text>
<text x="88.2" y="106.4">22</text>
<text x="88.2" y="106.4">51</text>
<text x="50.1" y="111.5">1</text>
<text x="87.6" y="109">57</text>
<text x="88.6" y="109">7</text>
<text x="88.6" y="109">1</text>
<text x="287.7" y="129.3" transform="rotate(-90 287.7 129.3)">1</text>
<text x="281.3" y="135.3">3</text>
<text x="288.9" y="135.3">2</text>
<text x="281.3" y="148">2</text>
<text x="288.9" y="148">3</text>
<text x="287.7" y="151.5" transform="rotate(-90 287.7 151.5)">1</text>
<text x="205.1" y="161" transform="rotate(-90 205.1 161)">1</text>
<text x="198.7" y="167">3</text>
<text x="206.3" y="167">2</text>
<text x="47" y="168.7">S1</text>
<text x="47" y="171.2">S5</text>
<text x="118.7" y="173.7">1</text>
<text x="134" y="173.7">6</text>
<text x="47" y="176.3">S2</text>
<text x="118.7" y="177.5">2</text>
<text x="134" y="177.5">5</text>
<text x="198.7" y="179.7">2</text>
<text x="206.3" y="179.7">3</text>
<text x="47" y="181.4">S3</text>
<text x="118.7" y="181.4">3</text>
<text x="134" y="181.4">4</text>
<text x="205.1" y="183.2" transform="rotate(-90 205.1 183.2)">1</text>
<text x="47" y="191.5">G1</text>
<text x="47" y="186.4">S6</text>
<text x="48.3" y="191.5">2</text>
<text x="294" y="200.1" transform="rotate(-90 294 200.1)">3</text>
<text x="286.7" y="205.1">1</text>
<text x="294" y="207.7" transform="rotate(-90 294 207.7)">2</text>
<text x="294" y="225.5" transform="rotate(-90 294 225.5)">3</text>
<text x="40.6" y="229.6">1</text>
<text x="40.6" y="232.2">2</text>
<text x="286.7" y="230.5">1</text>
<text x="294" y="233.1" transform="rotate(-90 294 233.1)">2</text>
<text x="40.6" y="234.7">3</text>
<text x="40.6" y="237.2">4</text>
<text x="40.6" y="239.8">5</text>
<text x="40.6" y="242.3">6</text>
<text x="40.6" y="244.9">7</text>
<text x="211.5" y="244.5" transform="rotate(-90 211.5 244.5)">3</text>
<text x="40.6" y="247.4">8</text>
<text x="40.6" y="249.9">9</text>
<text x="204.1" y="249.6">1</text>
<text x="37.8" y="257.7" transform="rotate(-90 37.8 257.7)">MP</text>
<text x="40" y="252.5">10</text>
<text x="211.5" y="252.1" transform="rotate(-90 211.5 252.1)">2</text>
</g>
<g font-size="1.8" fill="#989898">
<text x="317.5" y="52.9">J4</text>
<text x="124.5" y="79.6">C6</text>
<text x="124.5" y="82.1">22pF</text>
<text x="137.2" y="79.6">C7</text>
<text x="137.2" y="82.1">22pF</text>
<text x="317.5" y="135.4">J5</text>
</g>
<g font-size="1.8" fill="#aaa">
<text x="317.5" y="58.2">2</text>
<text x="317.5" y="55.6">3</text>
<text x="317.5" y="60.7">1</text>
<text x="317.5" y="143.3">1</text>
<text x="317.5" y="140.7">2</text>
<text x="317.5" y="138.2">3</text>
</g>
<text font-size=".5" fill="#840000" x="36.7" y="254.8">Mounting</text>
</svg>
